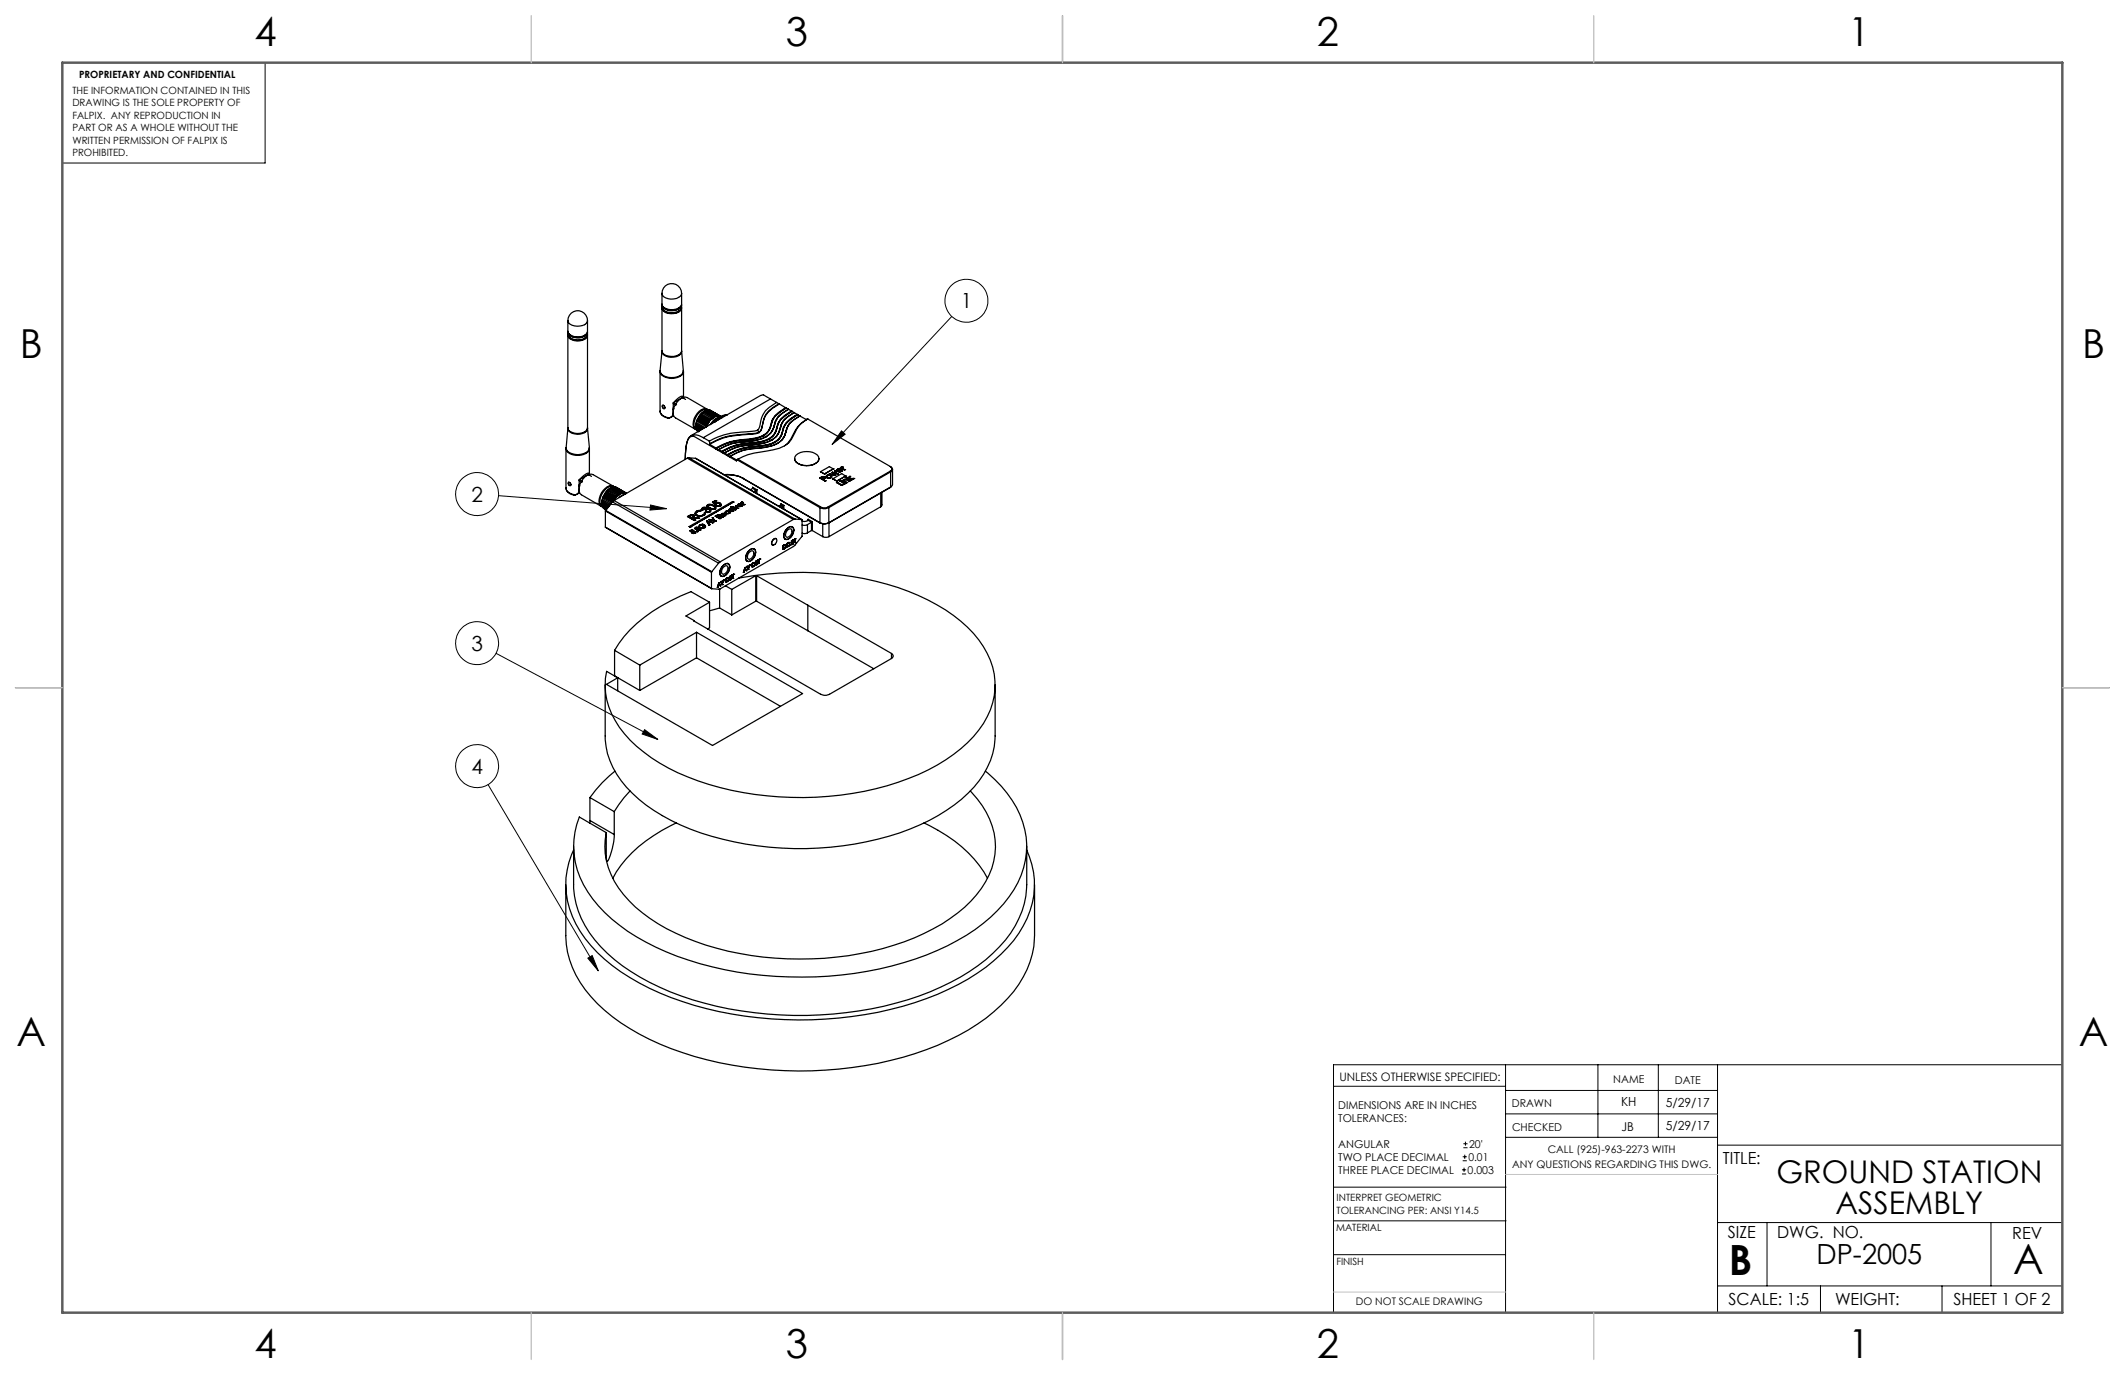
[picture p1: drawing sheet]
<svg xmlns="http://www.w3.org/2000/svg" width="432mm" height="279mm" viewBox="0 0 432 279" stroke-linecap="round" stroke-linejoin="round" font-family="sans-serif">
<g fill="none" stroke="#000" stroke-width=".2">
<path d="M53.9 12.7v20.4h-41.2M193.4 64.3l-24.3 26M171 87.6l.7 .6-2.6 2.1zM101.3 100.7l34.1 2.7M132.2 102.6l3.2 .8-3.3 .2zM100.8 132.8l32.9 17.4M99.2 159.4l22.4 37.9M131 148.3l2.7 1.9-3.2-1zM119.5 194.7l.8-.5 1.3 3.1zM305.9 216.4v50.3M324.7 216.4v14.7M337 216.4v14.7"/>
<path d="M349 216.4v50.3M419.1 216.4h-148.1v50.3M271 220.7h34.9M297.1 238.5h.8M297.1 237.7h.8M297.2 235.9h.9M297.2 235.1h.9M297.4 233.2h.8M297.4 232.4h.8M297.5 237.3v.8M297.6 234.6v.9M297.8 232v.8"/>
<path d="M305.9 231.1h43.1M305.9 226.3h43.1M305.9 221.6h43.1M349 232.7h70.1M271 255h34.9M271 248.1h35M271 241.2h35M349 248.4h70.1M359.1 248.4v12.9M404.6 248.4v12.9M349 261.3h70.1M369.9 261.3v5.4"/>
<path d="M394.6 261.3v5.4"/>
<circle cx="196.4" cy="61.1" r="4.4"/>
<circle cx="96.9" cy="100.4" r="4.4"/>
<circle cx="96.9" cy="130.7" r="4.4"/>
<circle cx="96.9" cy="155.7" r="4.4"/>
</g>
<path d="M215.9 3.2v9.5M3.1 139.7h9.6M419.1 139.7h9.5M215.9 266.7v9.6" fill="none" stroke="#5c5c5c" stroke-width=".25"/>
<path d="M12.7 12.7h406.4v254h-406.4z" fill="none" stroke="#5c5c5c" stroke-width=".5"/>
<path d="M305.9 238.7h43.1M271 262.5h34.9" fill="none" stroke="#c0c0c0" stroke-width=".2"/>
<path d="M108 3.2v9.5M215.9 3.2v9.5M323.8 3.2v9.5M3.1 139.7h9.6M419.1 139.7h9.5M108 266.7v9.6M215.9 266.7v9.6M323.8 266.7v9.6" fill="none" stroke="#c0c0c0" stroke-width=".25"/>
<path d="M171 87.6l.7 .6-2.6 2.1zM132.2 102.6l3.2 .8-3.3 .2zM131 148.3l2.7 1.9-3.2-1zM119.5 194.7l.8-.5 1.3 3.1z" fill="#000"/>
<g fill="none" stroke="#000" stroke-width=".25">
<path d="M134.5 59.6a1.99 1.99 0 0 1 2-2 1.99 1.99 0 0 1 2 2M134.5 59.6v2.2a1.58 1.58 0 0 0 1.8 1.1 1.87 1.87 0 0 0 2.2-1.1v-2.2M134.5 59.6a1.58 1.58 0 0 0 1.8 1.2 1.87 1.87 0 0 0 2.2-1.2M115.4 65.2a1.99 1.99 0 0 1 2-2.1 1.99 1.99 0 0 1 2 2.1M115.4 65.2v2.1a1.61 1.61 0 0 0 1.9 1.1 1.74 1.74 0 0 0 2.1-1.1v-2.1M115.4 67.5a1.09 1.09 0 0 0 .8 1.3 2.63 2.63 0 0 0 3.1-.6l.1-.7M115.4 67.4a1.55 1.55 0 0 0 1.9 1.3 1.68 1.68 0 0 0 2.1-1.3M115.4 68a1.54 1.54 0 0 0 1.9 1.3 1.73 1.73 0 0 0 2.1-1.3M115.4 65.2a1.61 1.61 0 0 0 1.9 1.1 1.74 1.74 0 0 0 2.1-1.1M115.4 68.1v18.8M115.6 67.8a2.5 2.5 0 0 0 3.6 0M115.6 68.4a2.5 2.5 0 0 0 3.6 0"/>
<path d="M119.4 68.1v18.8M134.1 75.5a2.17 2.17 0 0 0 2.4 1.4 2.18 2.18 0 0 0 2.4-1.4v5.4M134.1 75.5v8.1a1.79 1.79 0 0 0 2 1.3M134.2 75.3l-.1 .2M134.5 71.3v.1M134.5 62a1.23 1.23 0 0 0 1.3 1.5 2.17 2.17 0 0 0 2.7-1.1v-.4M134.5 61.9a1.53 1.53 0 0 0 1.8 1.2 1.8 1.8 0 0 0 2.2-1.2M134.5 62.5a1.54 1.54 0 0 0 1.8 1.2 1.75 1.75 0 0 0 2.2-1.2M134.5 71.3a1.6 1.6 0 0 0 1.8 1.1 1.82 1.82 0 0 0 2.2-1.1M134.5 62.6v8.7M134.7 62.3a2.42 2.42 0 0 0 3.6 0M134.7 62.9a2.49 2.49 0 0 0 3.6 0"/>
<path d="M138.5 71.3v.1M138.5 71.4a1.76 1.76 0 0 1-2.2 1.2 1.54 1.54 0 0 1-1.8-1.2l-.4 3.9a1.62 1.62 0 0 0 1.8 1.4 2.79 2.79 0 0 0 2.9-1l.1-.4M138.5 62.6v8.7M138.5 71.4l.4 3.9M138.9 75.3v.2M115 90.9v.3M115 99.2a1.68 1.68 0 0 0 1.9 1.4M115.4 86.9v.1M115.4 86.9a1.59 1.59 0 0 0 1.9 1.2 1.79 1.79 0 0 0 2.1-1.2M115.4 87a1.57 1.57 0 0 0 1.9 1.2 1.7 1.7 0 0 0 2.1-1.2l.4 3.9a1.64 1.64 0 0 1-1.8 1.4 2.87 2.87 0 0 1-2.9-.9l-.1-.5M115.4 87l-.4 3.9M115.5 98h.1a.35 .35 0 0 1 .4 .3 .35 .35 0 0 1-.2 .4 .49 .49 0 0 1-.3-.7z"/>
<path d="M115.5 98a.38 .38 0 0 1 .4 .2 .38 .38 0 0 1-.1 .5l-.3-.3zM117.7 99.7l-.2 .5-.6 .4M117.7 99.7v.5l-.5 .3M117.7 99.9v.1M117.7 97.5v2.2M117.7 97.6l.6 .4M117.8 98.6l-.1 .3M117.8 97.5l.6 .3M118.1 97l1.1-.8h.5v.1l-2 1.2zM118.9 96.9a1.47 1.47 0 0 1 1.6-.5l4.1 2.4a2.19 2.19 0 0 0-2.4 1.4 2.1 2.1 0 0 0 0 2.7l-4.1-2.4a2.05 2.05 0 0 1 0-2.7zM119.4 86.9v.1M119.6 96.4l.6 .4"/>
<path d="M119.7 90.9l.1 .3M119.8 91.2a2.07 2.07 0 0 1-2.4 1.3 2.08 2.08 0 0 1-2.4-1.3v8a1.85 1.85 0 0 0 1.9 1.4M119.8 91.2v5.4M123.6 99.6l-.2 .2M123.6 99.6l1.9 1M123.6 99.6l.2-.3 1.9 1.2M123.8 99.4l.2-.2 1.9 1.1M124 99.2l.2-.1 2 1.1M124.2 99.1l.2-.1 2 1.1M124.5 99h.1l1.9 1.1M124.7 99l.1-.1 2 1.1M125.1 99l2.1 1.2"/>
<path d="M125.3 99.1h.1M134.2 83.5a1.72 1.72 0 0 0 1.9 1.4M134.6 82.4a.36 .36 0 0 1 .4 .2 .36 .36 0 0 1-.1 .4l-.2-.2zM134.6 82.4a.35 .35 0 0 1 .4 .2 .35 .35 0 0 1-.1 .4l-.2-.2zM136.8 84.3h.1M136.8 84.1l-.2 .4-.5 .4M136.8 82.9l.1 .1M136.8 84.1v.4l-.6 .3M136.8 82.9h.1M136.8 81.9v2.2M136.8 82l.6 .3M136.8 81.8l.7 .4"/>
<path d="M136.9 83l-.1 .3M137.2 81.4l.5-.4a.87 .87 0 0 1 1.2-.3l-2.1 1.2zM138 81.2a1.42 1.42 0 0 1 1.6-.4l4.1 2.3a2.07 2.07 0 0 0-2.4 1.4 2.05 2.05 0 0 0 0 2.7l-4-2.3a2.1 2.1 0 0 1 0-2.7zM138.7 80.8l.6 .4M139.7 93.1l-14.9 8.6M139.7 93.1l21.5 12.5M140 93l-.3 .1M140 93l21.5 12.5M140 93l1.4 .1M140.9 88.6a1.48 1.48 0 0 0-1.3 1.3l-.4 3.4M140.9 88.6l8.7 5.1v-.2M140.9 88.4a2.91 2.91 0 0 1 2 .5"/>
<path d="M140.9 88.4a1.53 1.53 0 0 0-1.3 1.5l-.2 1-.2 2.5M140.9 88.4v.2M141.4 93.1v.1M141.4 93.1l21.5 12.5M141.4 86.4v.2l1.1 .7M141.4 86.7v.2l.9 .5M141.5 86.1l-.1 .3 1.4 .8M141.5 86.9l-.1 .2 .8 .4M141.5 86.1l1.5 .9M141.5 87.1v.2l.5 .3M141.5 85.9v.2M141.6 87.3l.4 .3"/>
<path d="M141.6 85.6l-.1 .3 1.8 1M141.6 85.6l1.9 1.1M141.7 87.5l.2 .2M141.7 85.3l-.1 .3M141.7 85.3l2 1.2M141.8 87.7h.1M141.9 87.7h.1M141.9 85.1l-.2 .2M141.9 85.1l1.9 1.1M142 84.8l-.1 .3M142 84.8l1.9 1.1M142.1 84.6l-.1 .2"/>
<path d="M142.1 84.6l2 1.1M142.3 84.3l-.2 .3M142.3 84.3l.2-.2 2 1.1M142.3 84.3l2 1.1M142.7 83.9l-.2 .2M142.7 83.9l.2-.2 2 1.1M142.7 83.9l1.9 1.1M142.9 88.9l1.2 .7M143.1 83.6l-.2 .1M143.1 83.6l2 1.1M143.1 83.6l.2-.2 2 1.2M143.4 83.5l.1-.1 2 1.1"/>
<path d="M143.6 83.4l.1-.1 2 1.1M143.7 86.5l-.2 .2M143.8 86.2l-.1 .3M143.8 83.3l2.1 1.1M143.9 85.9l-.1 .3M144.1 85.7l-.2 .2M144.1 89.6l.2 .5M144.2 83.4l2 1.1M144.2 90.3l1.3 .8M144.3 85.4l-.2 .3M144.3 90.1l-.1 .2M144.4 83.4l2 1.1"/>
<path d="M144.5 85.2h.1M144.5 85.2l-.2 .2M144.7 85.1h.1M144.7 85.1l-.2 .1M144.9 84.9l-.2 .2M144.9 84.9h.1M145.1 84.7h.1M145.1 84.7l-.2 .2M145.3 84.6h.1M145.3 84.6l-.2 .1M145.3 85.6l-.1 .2M145.4 85.6l-.2 .2"/>
<path d="M145.5 91.2l.4 .2M145.5 91.1v.1M145.5 84.6h.1M145.5 84.6h-.2M145.5 91.2h.1M145.7 84.5h.1M145.7 84.5h.2M145.7 84.5l-.2 .1M145.7 84.5l-.1-.1-.1 .2M145.7 84.5l.1-.1 .1 .1M145.7 85.2l-.4 .5M145.8 85.4l.4-.3a2.08 2.08 0 0 1 1.5-.8 2.42 2.42 0 0 0-2.3 1.3"/>
<path d="M145.9 84.5h.1M145.9 84.5h.2M145.9 84.5v-.1l.2 .1M145.9 85l-.8 .5-.5 .6M146 91.4h-.1M146 91.4h.1M146 91.4l.6 .3M146.1 84.5h.1M146.1 84.5l.1 .1M146.1 84.4l-2-1.1a1.95 1.95 0 0 0-2.4 .9 2.7 2.7 0 0 0-.4 3l.3 .2M146.1 84.5h.1v.1M146.2 84.8a2.49 2.49 0 0 0-1.9 1.5"/>
<path d="M146.2 84.6h.1M146.2 84.6l.5 .3M146.2 84.6l.2-.1v.2M146.4 84.6h.1M146.6 91.9l.5 .2M146.6 91.7v.1M146.6 91.8v.1M147.1 96.4a6.5 6.5 0 0 1 3.9 .8M147.1 92.1h.1M147.2 92l.6 .4M147.2 92l-.1 .1M147.2 96.5a6.5 6.5 0 0 1 3.8 .7"/>
<path d="M147.8 92.5l.4 .3M147.8 92.4v.1M147.8 92.5h.1M148.3 92.7l-.1 .1M148.3 92.7l1.3 .8M148.3 92.7h.1M149.8 93.4l16.8 9.8M149.8 93.4l-.2 .1M149.9 93.3l-.1 .1M149.9 93.3l16.8 9.7M151 97.2l15.7 9.1M151 97.2l15.6 9"/>
<path d="M152.9 99v.2M152.9 99l.9 .5M152.9 99.2l-.5 .3M152.9 99.2l.7 .4M153.5 99.7l-.3 .3M153.5 99.7v.5M153.6 99.6l-.1 .1M153.6 99.6v.6M153.8 99.5l-.2 .1M153.8 99.5v.8M153.9 87.4l.3 .4M153.9 87.4l-2.2 .3a16.2 16.2 0 0 0-7.6 1.9"/>
<path d="M154.2 87.9a10.2 10.2 0 0 1-3.5 .5 13.5 13.5 0 0 0-6.5 1.9M154.2 87.8a6.1 6.1 0 0 1-2.8 .4 13.7 13.7 0 0 0-7.1 1.9M154.2 87.8v.1M154.6 80.4l-14.2 8.1M154.6 80.4l.1-.1a1.37 1.37 0 0 1 1.3 .5l.6 .3M155.1 88.4l.1 .1M155.1 88.4a9.1 9.1 0 0 1-3.8 .9 11.7 11.7 0 0 0-5.8 1.8M155.2 88.5a12.9 12.9 0 0 1-5.2 1 11.4 11.4 0 0 0-4.5 1.7M155.2 88.5h.1M155.2 88.5a9 9 0 0 1-3.9 .9 11.4 11.4 0 0 0-5.8 1.8M155.7 88.7a13.3 13.3 0 0 1-5.6 1.2 9.7 9.7 0 0 0-4.1 1.5M155.7 88.8a12 12 0 0 1-5.5 1.1 9.4 9.4 0 0 0-4.2 1.5"/>
<path d="M156.3 89.1l.1 .1M156.3 89.1a8.3 8.3 0 0 1-3.8 .9 11.2 11.2 0 0 0-5.9 1.7M156.4 89.2a12.9 12.9 0 0 1-5.3 1 11.4 11.4 0 0 0-4.5 1.7M156.4 89.2h.1M156.4 89.2a9 9 0 0 1-3.9 .9 11.4 11.4 0 0 0-5.9 1.7M156.6 81.1l-13.7 7.8M156.6 81.1l1.2 .7M156.8 89.4a13.3 13.3 0 0 1-5.5 1.1 9.7 9.7 0 0 0-4.1 1.5M156.8 89.4a12 12 0 0 1-5.4 1.2 9 9 0 0 0-4.3 1.5M157.4 89.8l.1 .1M157.4 89.8a8.3 8.3 0 0 1-3.7 .9 11.5 11.5 0 0 0-5.9 1.7M157.5 89.9a13.8 13.8 0 0 1-5.2 1 11.4 11.4 0 0 0-4.5 1.6"/>
<path d="M157.5 89.9a8.6 8.6 0 0 1-3.8 .8 11.4 11.4 0 0 0-5.9 1.8M157.5 89.9h.1M157.8 81.8a5.7 5.7 0 0 0-3.5 5l-.4 .6M157.8 81.8l.5 .3M158 90.1a21.2 21.2 0 0 1-6.4 1.2l-.9 .3-2.4 1.1M158 90.1a12 12 0 0 1-5.5 1.1 9.1 9.1 0 0 0-4.2 1.5M158.3 82.1a5.4 5.4 0 0 0-3.1 3.3 4.2 4.2 0 0 1-.8 2.2l-.2 .2M158.3 82.1h.1M158.4 82.1a5.4 5.4 0 0 0-3.4 3.8 2.97 2.97 0 0 1-.8 2M158.4 82.1l1.3 .8M158.9 84.1a3.5 3.5 0 0 0-1.6 2.4l-.2 .7-.6 .9M159.7 82.9a5 5 0 0 0-3.2 4l-.4 .7-1 .8"/>
<path d="M159.7 82.9h.1M159.7 82.9a5.1 5.1 0 0 0-3.2 4.1l-.4 .6-.9 .9M159.8 82.9a5.3 5.3 0 0 0-2.8 2.6 4.6 4.6 0 0 1-1.8 3M159.8 82.9l.4 .3a5.4 5.4 0 0 0-2.6 2.4 4.4 4.4 0 0 1-1.9 3.2M160 84.7a3.5 3.5 0 0 0-1.5 2.5l-.3 .7-.6 .9M160.8 83.5l-.6-.4a4.7 4.7 0 0 0-2.8 3 3.5 3.5 0 0 1-1.7 2.6M160.8 83.5a5 5 0 0 0-3.2 4.1l-.3 .7-1 .8M160.8 83.5l.1 .1M160.9 83.6a4.9 4.9 0 0 0-3.2 4.1l-.4 .6-.9 .9M160.9 83.6h.1M160.9 83.6a5.3 5.3 0 0 0-2.8 2.6l-.2 .5a3.3 3.3 0 0 1-1.5 2.5M160.9 83.6l.5 .3a5.4 5.4 0 0 0-2.6 2.4 4.4 4.4 0 0 1-2 3.1"/>
<path d="M161.2 85.4a3.5 3.5 0 0 0-1.6 2.4l-.2 .8-.6 .9M161.5 93.2a1.7 1.7 0 0 0 1.8 1.4 2.95 2.95 0 0 0 3-1l.1-.4M161.8 92.5a3.4 3.4 0 0 1 4.5 .3 1.05 1.05 0 0 1-.6 1.4 3.4 3.4 0 0 1-4.2-.6v-.8zM162 84.2l-.6-.4a4.5 4.5 0 0 0-2.8 2.9 3.7 3.7 0 0 1-1.8 2.7M162 84.2a5 5 0 0 0-3.2 4.1l-.4 .6-1 .9M162 84.2h.1M162.1 84.3a5.1 5.1 0 0 0-3 3.1 3.4 3.4 0 0 1-1.6 2.5M162.1 84.3l.5 .2a5.4 5.4 0 0 0-2.7 2.5 4.4 4.4 0 0 1-1.9 3.1M162.1 84.2a4.9 4.9 0 0 0-3.2 4.1l-.4 .7-1 .9M162.1 84.2v.1M163.3 85.7a5.3 5.3 0 0 0-2.1 2.5l-.5 1-1 1.2M163.8 85.3l-.2 .1"/>
<path d="M163.9 85.3l-1.4-.8a4.3 4.3 0 0 0-2.7 2.9 3.9 3.9 0 0 1-1.8 2.7M164.1 85.1a6.3 6.3 0 0 0-2.9 3.4 4.6 4.6 0 0 1-4.1 2.9l-1.3 .3a15.5 15.5 0 0 0-5.9 1.6M164.1 85.1l-.8 .6M164.1 85.1l16.8 9.7M166.6 97.1a.57 .57 0 0 1 .5-.3 .57 .57 0 0 1 .5 .3v.1M166.6 97.1h.1M166.6 97.1l1 .6M166.7 95.8h.1M166.7 95.8l.8 .5M167 97h.1M167.3 97.4h.1M167.3 97.4l.4 .3"/>
<path d="M167.4 97l.1 .1-.4 .2-.3-.2 .2-.1M167.4 97h-.4M167.4 97h.1M167.5 96.3h.1M167.6 97.2l-.3 .2M167.6 97.2h.1M167.6 97.1v.1M167.6 97.7h.1M167.7 97.7h.1M167.7 97.7h-.1M167.9 96.8l.1 .2M167.9 96.8a.63 .63 0 0 1 .6-.3 .63 .63 0 0 1 .5 .3l-.2 .2"/>
<path d="M167.9 96.8h.1M168 97h.8M168 97h.1M168.1 96.6l-.1 .1a.41 .41 0 0 0 .4 .4 .41 .41 0 0 0 .4-.4l-.1-.1M168.1 96.6h.6M168.1 96.6l-.1 .2M168.1 96.6h.1M168.5 96.3h.1M168.5 96.3l1.1 .3M168.7 96.6l.1 .3M168.7 96.6h.1M168.8 97h.1"/>
<path d="M169 96.8l-.2 .2M169.1 96h.1M169.1 96l.3 .4-.9-.1M169.2 97.3h.1M169.2 97.3l.8 .5M169.3 95.3h.1M169.3 95.3l-1.8 1M169.3 95.3l-.8-.5-1.8 1M169.6 96.6h.1M169.6 95.7h.1M169.6 95.7l.3 .4-.8-.1M169.6 95.7l.1-.1 .4 .7"/>
<path d="M169.7 96.6h.1M169.7 96.6h-.1M170 98h.1M170 98l1 .6M170 98h.1l.9 .5 .5-.1M170 95.6l.2 .2M170 97.8h.1M170 95.6h.1M170.1 95.5l-.1 .1M170.1 96.3h.1M170.1 96.3l-.8-.2 .4 .5M170.2 95.5h.1"/>
<path d="M170.2 95.8l.4 .1 .4-.1M170.2 95.8h.1M170.3 95.4h.5l-.5 .3-.1-.1M170.3 95.4l-.1 .1M170.3 95.4h.1M170.6 97.7h.1M170.8 97.7h-.2M170.8 97.7h.1M170.8 97.7l-.1-.1-.1 .1M170.8 95h.1M170.8 95l.8 .5M170.8 97.6v.1"/>
<path d="M170.9 97.8h.1M170.9 97.8l.8 .4M170.9 97.8h.1l.8 .4M171 95.8h.1M171 95h-.2M171 98.6h.1M171 95.5l.2 .1-.2 .2M171 95.4l-.6-.2-.3 .3M171 95.4l-.7 .3 .5 .1 .2-.2M171 95.5h.1M171 95.4h.1M171.1 94.9v.2l.5 .3"/>
<path d="M171.1 94.9h.1M171.1 94.9v.1M171.2 94.9h-.1M171.2 95.6l-.2 .2M171.2 94.9l-.2 .1M171.2 94.9h.1M171.2 97.6h.1M171.2 97.6l.8 .5M171.2 97.6h.3M171.5 97.5l.3-.2 .8 .4M171.5 97.6v.1M171.5 98.4h.1"/>
<path d="M171.5 98.4l-.5 .2M171.6 95.5h.1M171.6 95.4h.1M171.6 95.4v.1M171.7 97.5l-.1 .1M171.7 98.2h.1M171.7 97.5l-.1 .3 .5 .2M171.7 97.5h.1M171.8 98.2h.1M171.8 98.2h-.1M171.8 96.9h.1M171.8 96.9l1.1 .7"/>
<path d="M171.8 96.7h.1M171.8 96.7l-1.8 1.1M171.8 96.7l-.8-.5-1.8 1.1M172 98.1h.1M172 97.4l-.3 .1M172 97.4l.2 .1M172 97.4h.1M172.1 98h.1M172.1 98l-.1 .1M172.2 97.5h.1M172.2 97.5l.3 .3M172.5 97.8h.1"/>
<path d="M172.6 97.7h.1M172.6 97.7l-.1 .1M172.7 96.8h.1M172.7 96.8l-.1 .4h.9M172.7 96.8l-.2 .1v.4l-.7-.4M172.9 97.6h.1M173 97.5h.1M173 97.5l-.1 .1M173.4 97.3h.1M173.4 97.3h-.8l.4 .2M173.5 97.2h.1M173.5 97.2l-.1 .1"/>
<path d="M180.9 94.8a.52 .52 0 0 1 .3 .5 .52 .52 0 0 1-.3 .4M180.9 94.8a.57 .57 0 0 1 .4 .5 .57 .57 0 0 1-.3 .6M180.9 95.7l-12.6 7.3M180.9 95.7l.1 .2M181 99l-12.6 7.3M181 95.9l-12.6 7.3M181 99l-12.6 7.2M181 95.9v3.1M181.4 95.4v3l-.4 .6M122.3 102.3v.2l1.2 .7M122.3 101.8v.2l1.5 .9M122.3 102.1v.2l1.3 .7"/>
<path d="M122.3 102.6v.1l1.1 .6M122.3 101.8l1.6 .9M122.4 102.8v.1l.9 .5M122.4 101.5l-.1 .3M122.4 101.5l1.7 1M122.4 103l.8 .5M122.5 101.2l-.1 .3M122.5 101.2l1.7 1.1M122.6 103.2l.6 .4M122.6 101l-.1 .2M122.6 101l1.8 1M122.7 103.3l.5 .3"/>
<path d="M122.7 100.7l1.9 1.1 .2-.2M122.7 100.7l-.1 .3M122.9 100.4l-.2 .3M122.9 100.4l1.9 1.2M123 107.1l21.6 12.5M123 103.8l21.6 12.5M123 103.8v3.3M123 100.2l-.1 .2M123 100.2l.2-.3 2 1.2M123 100.2l2 1.1M123.1 103.7l-.1 .1M123.1 103.7l21.5 12.5"/>
<path d="M124.5 102l21.5 12.4M124.5 102l-1.4 1.7M124.8 101.7l-.3 .3M124.8 101.7l21.5 12.5M124.8 101.6l-.1 .1M125 101.3l-.2 .3M125.2 101.1l-.2 .2M125.3 100.9h.1M125.3 100.9l-.1 .2M125.3 100.9l-1.9-1.2-.2 .1v.2l2 1.1M125.6 100.7h.1M125.6 100.7l-.3 .2"/>
<path d="M125.8 100.5l-.2 .2M125.8 100.5h.1M126 100.4h.1M126 100.4l-.2 .1M126 100.4h-.2v.1M126.2 100.3h.1M126.2 100.3l-.2 .1M126.4 100.2h.1M126.4 100.2l-.2 .1M126.6 100.2h.1M126.6 100.2h.2M126.6 100.2h-.2"/>
<path d="M126.6 100.2l.1-.2 .1 .2M126.8 100.2h.1M126.8 100.2h.2M126.8 100.2l.1-.2 .1 .2M126.9 100l-1.9-1a1.71 1.71 0 0 0-2.3 .9 2.39 2.39 0 0 0-.3 3.1M127 100.2h.1M127 100.2l.1 .1M127 100.2l.1-.1v.2M127 100.4l-.7 .3-.5 .4M127.1 100.3h.1M127.3 100.2l-.2 .1M139.7 105h.1"/>
<path d="M139.7 105a.94 .94 0 0 1 1.4-.1l-.3 .3M139.7 105l1.4 .8M140.1 107h.1M140.1 107l.1 .1M140.2 107.8h.1M140.2 107.8l.3 .4M140.2 107.1h.1M140.2 104.8h.1M140.5 108.2h.1M140.7 108.3h.5M140.7 107.7l-.4 .2 .2 .1a.45 .45 0 0 1 .5-.1 .45 .45 0 0 1 .3 .4h-.1M140.7 108.3h.1"/>
<path d="M140.7 107.7h.1M140.7 107.7l-.5 .1M140.7 108l-.2 .2M140.7 108h.4M140.7 108h.1M140.7 105.3h.1M140.7 105.3h-.1l.6 .4M140.7 105.3h1.1M140.8 104.7l.1 .3-.5 .2-.4-.2 .2-.2M140.8 104.7l-.6 .1M140.8 104.7l.1 .2M140.8 104.7h.1"/>
<path d="M140.8 105.2l1.2 .1M141.1 104.9l-.3 .3M141.1 108l.1 .2M141.1 108a.28 .28 0 0 1-.1 .4 .28 .28 0 0 1-.3-.1M141.1 108h.1M141.1 105.8h.1M141.2 108.3h.1M141.2 107.4l.1 .1M141.2 104.4l.3 .3M141.2 105.7h.1M141.2 105.7l-.1 .1M141.3 107.5h.3l.1 .2"/>
<path d="M141.3 107.5h.1M141.3 108.1l-.1 .2M141.4 107.2l-.1 .2M141.4 107.2h.1M141.5 104.7l.7 .2M141.5 104.7h.1M141.5 108h.1M141.6 108h.1M141.6 107.6l.1 .1M141.6 108v-.1l.1 .1M141.7 104l-.3 .3M141.7 107.7h.5"/>
<path d="M141.7 107.7h.1M141.7 104l-.3 .4a.99 .99 0 0 0 1.7-.1M141.7 104h.1M141.7 108h.1M141.7 107.2v.2a.22 .22 0 0 1-.2 .1 .22 .22 0 0 1-.2-.2l.1-.1M141.7 107.2h-.3M141.7 107.2v.1M141.7 107.2h.1M141.7 107.9v.1M141.8 107.5l-.1 .1M141.8 107.5h.1M141.8 105.3h.1"/>
<path d="M141.9 107.3l.4 .2-.1 .2M141.9 107.3a.39 .39 0 0 0-.4-.2 .39 .39 0 0 0-.3 .3l.1 .1M142 105.3h.1M142 105.3h-.2M142 107l.2 .2M142.2 107.4v.2l-.2 .1-.3-.1 .1-.1M142.2 107.4l-.4 .1M142.2 107.4v.1M142.2 107.4h.1M142.2 104.9h.1M142.2 107.2l.4 .1M142.2 107.2h.1"/>
<path d="M142.2 107.7h.1M142.3 106.7l-.2 .2M142.3 106.7l-.1 .1a.57 .57 0 0 0 .5 .5 .57 .57 0 0 0 .6-.4l-.1-.1M142.3 106.7h.1M142.4 103.8l-.7 .2M142.4 103.8h.1M142.4 103.7a1.01 1.01 0 0 0-1.2 .6M142.4 103.7h.1M142.4 103.7v.1M142.6 103.4l.1 .2M142.6 107.3h.1M142.7 103.6h.1"/>
<path d="M142.8 106.6l-.5 .1M142.8 106.9l.4-.2 .2 .3-.2 .2M142.8 106.5l-.7 .3-.1 .3 .2 .1M142.8 106.9h.1M142.8 106.6h.1M142.8 106.5h.1M142.8 106.9l.1 .1M142.8 106.5v.1M142.8 103.5h.1M142.8 103.5l-.1 .1M142.9 106.9v.1M142.9 103.3l-.1 .1"/>
<path d="M142.9 103.3l-.1 .1v.1M142.9 103.3h.1M143 104.7l-.8 .2M143 104.7h.1M143.1 104.2h.2l-.1 .3-.2 .2M143.1 104.2h.1M143.2 107.2l-.6 .1M143.2 106.8v.1M143.2 107.2h.1M143.2 106.8h.1M143.2 106.8l-.3 .2M143.2 106.8l-.3 .1"/>
<path d="M143.3 103.5h.1M143.3 103.5l.1 .1M143.3 106.9l-.1 .3M143.3 104h.1M143.4 103.2l.1 .2M143.4 103.2l-.5 .1M143.4 103.2v.2l-.1 .1M143.4 103.6h.1M143.4 103.2h.1M143.6 105.9h.1M143.6 105.9l.4 .7M143.6 105.9l1.3 .3"/>
<path d="M143.7 102.7l.4 .5M143.7 103.3a.6 .6 0 0 0-.6-.2 .6 .6 0 0 0-.5 .4l.1 .1M143.7 103.3l.7 .3v.2l-.2 .2M143.8 106l.5 .1-.4 .2zM143.8 106l.5 .1M144 102.6l-.1 .1a.96 .96 0 0 0 1.3 .6v-.3M144 102.6h.5l.4 .2M144 102.6l-.1 .2M144 102.6h.1M144 106.6h.1M144.1 105.6h.1M144.1 105.6l1.2 .3"/>
<path d="M144.1 103.2a1.19 1.19 0 0 0 1.2 .2M144.1 103.2l-.4-.3 .1-.3a1.28 1.28 0 0 1 1.7 .6l-.2 .2M144.1 103.2h.1M144.1 103.5l-.7 .1M144.1 103.5l.2 .2M144.1 106.6h.1M144.1 103.5l.2 .2-.2 .2-.8 .1M144.1 103.5h.1M144.1 106.6h-.1M144.2 104l-.5 .1-.4-.1M144.2 104h.1M144.4 106.1h.1"/>
<path d="M144.4 106.1l-.4 .3 .1 .2M144.4 106.1l.4 .1M144.4 103.7l-.2 .3M144.6 119.6h.1M144.6 116.3v3.3M144.6 116.2v.1M144.7 105.2h.1M144.7 105.2l.5 .6-1.1-.2M144.7 105.2h.2l.4 .7M144.8 102l.5 .5M144.8 106.2h.1M144.9 106.2h.1"/>
<path d="M144.9 106.2h-.1M144.9 102.8l.3 .2M144.9 102.8h.1M145.2 103l.1 .2M145.2 103h.1M145.3 103.4h.1M145.3 102.5h.1M145.3 105.9h.1M145.3 104.9h.1M145.3 104.9a.52 .52 0 0 1 1 0l-.2 .1M145.3 104.9l1 .5M145.5 103.1l-.2 .3"/>
<path d="M145.5 101.8l-.5 .3 .3 .2a.76 .76 0 0 1 1.2 .3l-.2 .2M145.5 101.8h.1M145.5 101.8l-.2-.1-.5 .3M145.5 102.8h.8M145.5 102.8h.1M145.6 102.3l-.3 .2M145.6 102.3h.6M145.6 102.3h.1M145.7 104.8h.1M145.8 119.3h.1M146 105.1h.1M146 105.1l.3 .2"/>
<path d="M146 105.1h.7M146 114.4l-1.4 1.8M146.1 118.4h.1M146.1 104.7l-.3 .4-.3-.2 .2-.1M146.1 104.7l-.4 .1M146.1 104.7l.1 .1M146.1 104.7h.1M146.1 118.4l-.3 .9M146.1 118.5l.1 .3-.2 .1zM146.1 105l.7 .1M146.1 118.4l.2 .6M146.2 102.3l.1 .3"/>
<path d="M146.2 102.3l.2 .2-.2 .2-.7 .1M146.2 102.3h.1M146.2 118.8h.1M146.2 119.7v3.8M146.3 104.8l-.2 .2M146.3 105.4h.1M146.3 114.2l-.3 .2M146.3 119h.1M146.3 105.3h.1M146.3 102.8h.1M146.3 119v-.2l-.4 .2-.1 .3M146.3 105.3v.1"/>
<path d="M146.4 117l.1 .1M146.5 118.2h.1M146.5 118.2l.3 .6M146.5 104.6l.1 .2M146.5 104.6h.1M146.5 102.5l-.2 .3M146.5 118.1h.1M146.5 118.1v.1M146.6 104.6h.1M146.6 104.8l.3 .1 .4-.1M146.6 104.8h.1M146.7 105.1h.1"/>
<path d="M146.7 104.4h.5l-.5 .3-.1-.1M146.7 104.4l-.1 .2M146.7 104.4h.1M146.8 115.1a.9 .9 0 0 1 1.4-.2 1.91 1.91 0 0 1-1.4 2.2 1.22 1.22 0 0 1 0-2zM146.8 118.8h.1M146.8 105.1h.1M146.8 105.1h-.1M146.9 115a.79 .79 0 0 1 1.3-.1 1.78 1.78 0 0 1-1.6 2.2 1.49 1.49 0 0 1 .3-2.1zM147 115.3l.5-.4 .2 .1a1.08 1.08 0 0 1-.9 1.6 .99 .99 0 0 1 .2-1.3zM147 117.9h.1M147 117.9l-.2 .7-.3-.5M147 117.8h.1"/>
<path d="M147 117.8v.1M147 117.8l-.2 1M147.3 104.2l.2 .1M147.3 104.8h.1M147.3 104.5l.2 .1-.2 .2M147.3 104.4l-.5-.1-.3 .2M147.3 104.4l-.5 .3 .3 .1 .2-.2M147.3 104.5h.1M147.3 104.4h.1M147.4 118l.1 .3M147.4 118h.1M147.4 119l1.3 .8"/>
<path d="M147.5 104.3h.7M147.5 104.6l-.2 .2M147.5 104.3h.1M147.5 118.1h.2M147.6 104l-.2 .1M147.6 104h-.1a.46 .46 0 0 0 .4 .3 .46 .46 0 0 0 .4-.3l-.1 .3M147.6 104h.1M147.7 117.4l-.3 .6M147.7 117.4h.1M147.7 117.4h.2a.5 .5 0 0 1 .1 .6 .5 .5 0 0 1-.5 .3l-.1-.3M147.7 118.1h.1M147.8 114.5l.2 .1"/>
<path d="M147.9 103.9l-.3 .1M147.9 103.8l-.5 .2 .1 .3M147.9 103.9h.1M147.9 103.8h.1M147.9 103.8v.1M148 117.4h-.3M148 117.5v.2M148 117.7v-.2a.37 .37 0 0 0-.4 .2 .37 .37 0 0 0 0 .5l.1-.1M148 117.7l-.3 .4M148 117.7h.1M148.1 103.7l.2 .2M148.1 103.7h.1"/>
<path d="M148.1 103.6v.1M148.2 104.3h.1M148.2 117.8h.1M148.2 117.6v.2M148.2 117.2h.1M148.2 117.6h.1M148.2 103.6h.1M148.2 117.2v.4M148.3 103.9h.6M148.3 117.1v.6l.1 .1M148.3 117.1h.1M148.3 103.9h.1"/>
<path d="M148.3 117.1l-.1 .1M148.3 104.1l-.1 .2M148.3 117.8h.1M148.3 103.5h.5l-.5 .3-.1-.2M148.3 103.5l-.1 .1M148.3 103.5h.1M148.4 117.8h.1M148.5 103v.1M148.5 103.1h.2M148.5 103.1h.1M148.6 117.4v.1M148.6 117.5l-.2 .3"/>
<path d="M148.6 116.9h.1M148.6 117.4h.1M148.6 117.5h.1M148.6 116.9v.5M148.7 103v.1M148.7 116.9v.6l-.3 .3h-.2M148.7 116.9h.1M148.7 103.1h.1M148.7 103l-.2 .1M148.7 116.9h-.1M148.7 119.8v5.2M148.7 103.2h.1"/>
<path d="M148.7 116.9h.2v.6M148.7 103.2l.7 .4M148.7 103.2l.8 .3M148.9 117.5h.1M148.9 103.9h.1M148.9 103.6h.2l-.2 .3M148.9 103.5l-.5-.1-.3 .2M148.9 103.5l-.6 .3 .4 .1 .2-.3M148.9 103.6h.1M148.9 103.5h.1M148.9 103.1h.1M148.9 103.1l1 .2"/>
<path d="M149 102h.1M149 102l-8.8 5.1M149 102l-.2-.1-8.7 5.1M149 103.7l-.1 .2M149.1 116.7h.1M149.1 116.7l-.4 .2M149.1 116.7l-.2 .1v.7M149.4 103.6h.1M149.5 103.5h.1M149.5 102.8h.1M149.5 103.5l-.1 .1M149.5 102.8l.2 .4-.8-.1"/>
<path d="M149.5 102.8l.4 .5M149.9 102.7l.1 .1M149.9 102.7h.1M149.9 102.6v.1M149.9 103.3h.1M150 102.6h.1M150 102.8l.3 .1 .4-.1M150 102.8h.1M150.1 117.5a64.5 64.5 0 0 1 36.5 3.5 29.6 29.6 0 0 1 13.2 10.4 14.2 14.2 0 0 1-.9 16.9 33.8 33.8 0 0 1-16.4 10.7 64.6 64.6 0 0 1-44.8-2 30.7 30.7 0 0 1-11.8-9.2 14.2 14.2 0 0 1-2.6-11.4l6.7 3.9M150.1 102.5l.4-.1-.5 .4v-.1M150.1 102.5l-.1 .1M150.1 102.5h.1"/>
<path d="M150.5 102.2h.1M150.5 102.2l.6 .4M150.7 102.6h.1l-.1 .2M150.7 102.8h.1M150.7 102.6h.1M150.7 102.2h-.2M150.7 102.4h-.5l-.3 .2M150.7 102.5l-.6 .3 .3 .1 .3-.3M150.7 102.4v.1M150.8 102.1l-.1 .1M150.8 102.1h.1M150.8 102.1v.1l.4 .3"/>
<path d="M150.8 102.7l-.1 .1M150.8 102.1h-.1M151.1 116.3h.1M151.1 102.6h.1M151.2 102.5h.1M151.2 102.5l-.1 .1M151.4 115.3h.1M151.4 115.3l-.3 1M151.4 115.5l.1 .2-.2 .2zM151.4 115.3l.2 .7M151.5 115.7h.1M151.6 116h.1"/>
<path d="M151.6 116v-.2l-.4 .2-.1 .3M151.7 113.9l.1 .1M151.8 115.1h.1M151.8 115.1l.2 .6M152 115.7h.1M152.1 111.9a.79 .79 0 0 1 1.4-.1 1.78 1.78 0 0 1-1.7 2.3 1.49 1.49 0 0 1 .3-2.2zM152.3 112.2l.5-.3 .2 .1a1.08 1.08 0 0 1-1 1.6 .99 .99 0 0 1 .3-1.4zM152.3 114.8h.1M152.3 114.8l-.3 .8-.2-.5M152.4 111.7l.6-.2a.79 .79 0 0 1 .5 1.1 1.46 1.46 0 0 1-1.7 1.4 1.73 1.73 0 0 1 .6-2.3zM152.4 114.8h.1M152.4 114.8h-.1"/>
<path d="M152.4 114.8l-.4 .9M152.7 115l.2 .2M152.7 115h.1M152.8 115.1h.2M153 114.4l-.3 .6M153 114.4l.2-.1a.48 .48 0 0 1 .1 .6 .48 .48 0 0 1-.6 .2v-.1M153 114.4h.1M153 115.1h.1M153.1 111.5h.1M153.2 114.3l-.2 .1M153.3 114.4l.1 .2M153.4 114.6l-.1-.1a.36 .36 0 0 0-.5 .1 .36 .36 0 0 0 .2 .5"/>
<path d="M153.4 114.6l-.4 .5M153.4 114.6h.1M153.5 114.5l.1 .2M153.5 114.1h.1M153.5 114.5h.1M153.5 114.1v.4M153.6 114.7v.1M153.6 114.7h.1M153.6 117h.1M153.6 117l-4.9 2.8M153.6 117v5.2M153.6 114.1v.5l.2 .1"/>
<path d="M153.6 114.1h.1M153.6 114.1h-.1M153.7 114.7h.1M153.7 117l27.5 15.8M153.7 117v5.2M153.8 114.7h.1M153.9 114.3v.2M153.9 114.5l-.1 .2M153.9 113.9h.1M153.9 114.3h.1M153.9 114.5h.1M153.9 113.9v.4"/>
<path d="M154 113.8l-.1 .8-.2 .2-.1-.1M154 113.8h.1M154 113.8l-.1 .1M154.1 113.8h.1M154.1 113.9h.1M154.1 113.9l.1-.1v.7M154.1 113.8v.1M154.2 113.8v.7M154.4 113.6h.1M154.4 113.6l-.3 .2M154.4 113.6l-.1 .1-.1 .8M157 110.7h.1"/>
<path d="M157.1 109.6l.4-.2a.61 .61 0 0 1 .2 .9 .6 .6 0 0 1-.9 .3v-.5zM157.7 109.5a.82 .82 0 0 0-.8 .4 .82 .82 0 0 0 .1 .8M158.7 102.4v.2M158.7 102.4l.6 .3M158.7 102.6l-.5 .3M158.7 102.6l.4 .2M159.1 102.8l-.5 .3M159.1 102.8v.6M159.1 110.9h.1M159.1 111.6h.1M159.1 110.9v.7M159.3 102.7l-.2 .1"/>
<path d="M159.3 110.8h.1M159.3 111.5h.1M159.3 110.8l-.2 .1M159.3 102.7v.8M159.4 109.5h.2M159.5 110.7h.1M159.5 110.7l-.2 .1M159.5 111.3l-.2 .2M159.5 110.7a.52 .52 0 0 1 .1 .6 .52 .52 0 0 1-.5 .3M159.5 111.3h.1M159.5 110.8l.1 .2M159.6 111l-.1 .3"/>
<path d="M159.6 111l-.1-.2-.3 .1 .1 .6M159.6 111h.1M159.8 107.6a.86 .86 0 0 1 1.4-.2 1.92 1.92 0 0 1-1.4 2.2l-.3-.1a1.49 1.49 0 0 1 .3-1.9zM159.8 110.9l.1 .2M159.8 110.9h.1M159.9 107.5a.79 .79 0 0 1 1.4-.1 1.88 1.88 0 0 1-1.7 2.2 1.5 1.5 0 0 1 .3-2.1zM159.9 111.1h.1M159.9 111h.3M160 107.7l.3-.2h.5a1.11 1.11 0 0 1-1 1.6 .95 .95 0 0 1 .2-1.4zM160.2 110.3l-.3 .2-.1 .4M160.2 110.3h.1M160.2 111h.1"/>
<path d="M160.3 110.3a.39 .39 0 0 0-.4 .3 .39 .39 0 0 0 .2 .4h.1M160.4 110.2l-.2 .1M160.4 110.7l-.2 .3M160.4 110.3h.1M160.4 110.7h.1M160.4 110.7l-.4 .4M160.4 110.2v.1M160.8 109.9h.1M160.8 110.7h.1M160.8 107l.2 .1M160.8 109.9v.8M160.9 109.9h.1"/>
<path d="M160.9 109.9h-.1M160.9 109.9l-.1 .8M161.1 109.7h.1M161.1 110.5h.1M161.1 109.7v.8M161.2 105.6l-14.9 8.6M161.5 109.5h.1M161.5 109.5v.6l-.4-.4M161.5 105.5l1.5 .1v3.4l-1.7 2-15 8.7-1.7-.1M161.5 105.5l-.3 .1M161.6 110.2h.1M161.6 109.5h.1"/>
<path d="M161.6 110.2l-.5-.3v.6M161.6 109.5h-.1M161.6 109.5v.7M164.1 106.6l-.5 .2-.6-.1M164.1 108.3l-.7 .1-.4-.1M164.1 106.6v1.7M164.2 105.7l-.4 .2h-.8M164.2 105.5v.2M164.2 105.5l.9 .5M164.2 105.7l.7 .4M164.9 107.8h.2M164.9 106.1l-.8 .5"/>
<path d="M164.9 106.1v1.7M164.9 107.8l-.8 .5M165.1 106l-.2 .1M165.1 106v1.8M165.1 107.8l2.1 1.2M166.6 103.2a2.02 2.02 0 0 0 1.8 0M166.6 106.2a2.02 2.02 0 0 0 1.8 0M166.6 106.2l.1 .1M166.6 103.2v3M166.7 106.3a2.18 2.18 0 0 0 1.7 0M166.7 103a1.59 1.59 0 0 0 1.6 0M166.7 103l-.1 .2"/>
<path d="M167.2 109l.4 .2 .9-.2M167.2 106.4v2.6M168.3 103l.1 .2M168.4 106.2v.1M168.4 103.2v3M168.5 106.3v2.7M179 103l-10.5 6M179 100.2v2.8M179.2 100v2.6l-.2 .4M123 139.2v10.3a16 16 0 0 0 5.5 11.7 39.7 39.7 0 0 0 18.4 9.3 64.4 64.4 0 0 0 40-2.9 29.6 29.6 0 0 0 13-10.3 14.7 14.7 0 0 0 2.3-7.8v-10.3M124.9 132.2l5.1 2.9M124.9 132.2v5.1"/>
<path d="M130 135.1v5.2M141.1 126.1l25.7 15a2.02 2.02 0 0 0 1.8 0l12.6-7.3M141.1 126.1v.1M141.5 128.5l21.6 12.4-18.3 10.6-21.6-12.4 2.3-1.4v2.7M141.5 128.5l-11.5 6.6M141.5 133.7l-11.5 6.6M141.5 133.7l17.1 9.8M141.5 128.5v5.2M144.2 122.4l-3.8-2.2a33.1 33.1 0 0 0-13.6 9.1l-1.9 2.9M144.2 122.4l-4.8 2.8 1.7 .9M144.2 122.4v5.2l-.4 .2M146.2 123.5l-2 .6"/>
<path d="M146.2 123.5l2.5 1.5M153.6 122.2l-4.9 2.8M153.6 122.2h.1M153.7 122.2l10.4 6M164.1 128.2l13.5 7.7M164.1 123v5.2M181.2 132.8a.55 .55 0 0 1 .3 .5 .55 .55 0 0 1-.3 .5M181.2 132.8v1M125 156.7a25.5 25.5 0 0 0-5.1 5.4M200.2 156.7a21.4 21.4 0 0 1 8.3 13.4 17.5 17.5 0 0 1-4.6 13.6 40.1 40.1 0 0 1-17.9 11.2 76.2 76.2 0 0 1-48.4-.6 40.6 40.6 0 0 1-16-10.2 17.2 17.2 0 0 1-4.4-16.6l.5-1.5 5.5 3.2M115 179.8v10.3a19.5 19.5 0 0 0 6.4 13.8 46.9 46.9 0 0 0 19.7 10.8 78.2 78.2 0 0 0 49.4-2.3 39.3 39.3 0 0 0 15.5-10.9 18.6 18.6 0 0 0 4.2-11.4v-10.3M116.6 172v7.8a19.1 19.1 0 0 0 6.8 13.9 48.2 48.2 0 0 0 22.2 10.8 75.9 75.9 0 0 0 43.4-3 38.7 38.7 0 0 0 15.3-10.5 17.8 17.8 0 0 0 4.3-11.2v-7.8"/>
<path d="M116.6 172.7a17.1 17.1 0 0 0 2.3 18 38.9 38.9 0 0 0 17.4 12 77.6 77.6 0 0 0 54.2-.7 39.3 39.3 0 0 0 15.5-10.9 17.3 17.3 0 0 0 3.2-17l-.6-1.4M119.9 166.7l-.1 .6M119.9 162.1v4.6M119.9 166.7l4.9 2.9M119.9 162.1l4.9 2.8M123.2 169.2l.1 5.7a.47 .47 0 0 0 .5-.5 14.7 14.7 0 0 0 1-4.8M124.8 164.9v4.7M128 160.7a22 22 0 0 0-3.2 4.2M137.4 167.2a29.2 29.2 0 0 0-12.2 10l-.7 1.3M187.7 167.2a27.1 27.1 0 0 1 13 11.3M197.2 160.7a15.9 15.9 0 0 1 5 12.9 18.1 18.1 0 0 1-7.6 11.9 46.9 46.9 0 0 1-22.2 8.7 64.1 64.1 0 0 1-33.2-3.7 29.1 29.1 0 0 1-14.4-11.4 14.2 14.2 0 0 1-1.6-9.9"/>
</g>
<g font-size="8.5">
<text x="351.3" y="259">B</text>
<text x="409.1" y="258.9">A</text>
</g>
<g font-size="8.1">
<text x="51.7" y="9.3">4</text>
<text x="159.7" y="9.3">3</text>
<text x="267.6" y="9.3">2</text>
<text x="375.6" y="9.3">1</text>
<text x="4" y="72.8">B</text>
<text x="423.1" y="72.8">B</text>
<text x="3.3" y="212.5">A</text>
<text x="422.4" y="212.5">A</text>
<text x="51.7" y="276">4</text>
<text x="159.7" y="276">3</text>
<text x="267.6" y="276">2</text>
<text x="375.6" y="276">1</text>
</g>
<g font-size="6.3">
<text x="361" y="240.3">GROUND STATION</text>
<text x="373" y="246.7">ASSEMBLY</text>
</g>
<text font-size="5.6" x="369.1" y="256.8">DP-2005</text>
<g font-size="4.2">
<text x="195.2" y="62.6">1</text>
<text x="95.8" y="101.9">2</text>
<text x="95.8" y="132.2">3</text>
<text x="95.8" y="157.2">4</text>
</g>
<g font-size="3.4">
<text x="350.1" y="236.5">TITLE:</text>
<text x="351.1" y="251.6">SIZE</text>
<text x="361.1" y="251.6">DWG. NO.</text>
<text x="408.9" y="251.7">REV</text>
<text x="351.2" y="265.2">SCALE: 1:5</text>
<text x="372.9" y="265.2">WEIGHT:</text>
<text x="396.9" y="265.2">SHEET 1 OF 2</text>
</g>
<g font-size="2.5">
<text x="329.4" y="224.8">KH</text>
<text x="338.5" y="224.9">5/29/17</text>
<text x="329.5" y="229.7">JB</text>
<text x="338.5" y="229.7">5/29/17</text>
</g>
<text font-size="2.4" x="272.2" y="219.7">UNLESS OTHERWISE SPECIFIED:</text>
<g font-size="2.2">
<text x="327.8" y="220.1">NAME</text>
<text x="340.3" y="220.2">DATE</text>
<text x="271.9" y="225.3">DIMENSIONS ARE IN INCHES</text>
<text x="271.9" y="227.9">TOLERANCES:</text>
<text x="307.2" y="224.9">DRAWN</text>
<text x="271.9" y="233.2">ANGULAR</text>
<text x="298.5" y="233.2">20'</text>
<text x="307.3" y="229.8">CHECKED</text>
<text x="271.9" y="238.5">THREE PLACE DECIMAL</text>
<text x="271.9" y="235.9">TWO PLACE DECIMAL</text>
<text x="298.2" y="238.5">0.003</text>
<text x="298.4" y="235.9">0.01</text>
</g>
<g font-size="2.1">
<text x="307.3" y="237.3">ANY QUESTIONS REGARDING THIS DWG.</text>
<text x="314.5" y="234.2">CALL (925)-963-2273 WITH</text>
<text x="275.5" y="265.1">DO NOT SCALE DRAWING</text>
</g>
<g font-size="2">
<text x="16.1" y="15.9">PROPRIETARY AND CONFIDENTIAL</text>
<text x="14.7" y="19.1">THE INFORMATION CONTAINED IN THIS</text>
<text x="14.7" y="21.6">DRAWING IS THE SOLE PROPERTY OF</text>
<text x="14.7" y="24.1">FALPIX. ANY REPRODUCTION IN</text>
<text x="14.7" y="26.6">PART OR AS A WHOLE WITHOUT THE</text>
<text x="14.7" y="29.2">WRITTEN PERMISSION OF FALPIX IS</text>
<text x="14.7" y="31.7">PROHIBITED.</text>
<text x="271.6" y="244.1">INTERPRET GEOMETRIC</text>
<text x="271.5" y="250.2">MATERIAL</text>
<text x="271.6" y="246.6">TOLERANCING PER: ANSI Y14.5</text>
<text x="271.5" y="257">FINISH</text>
</g>
</svg>
